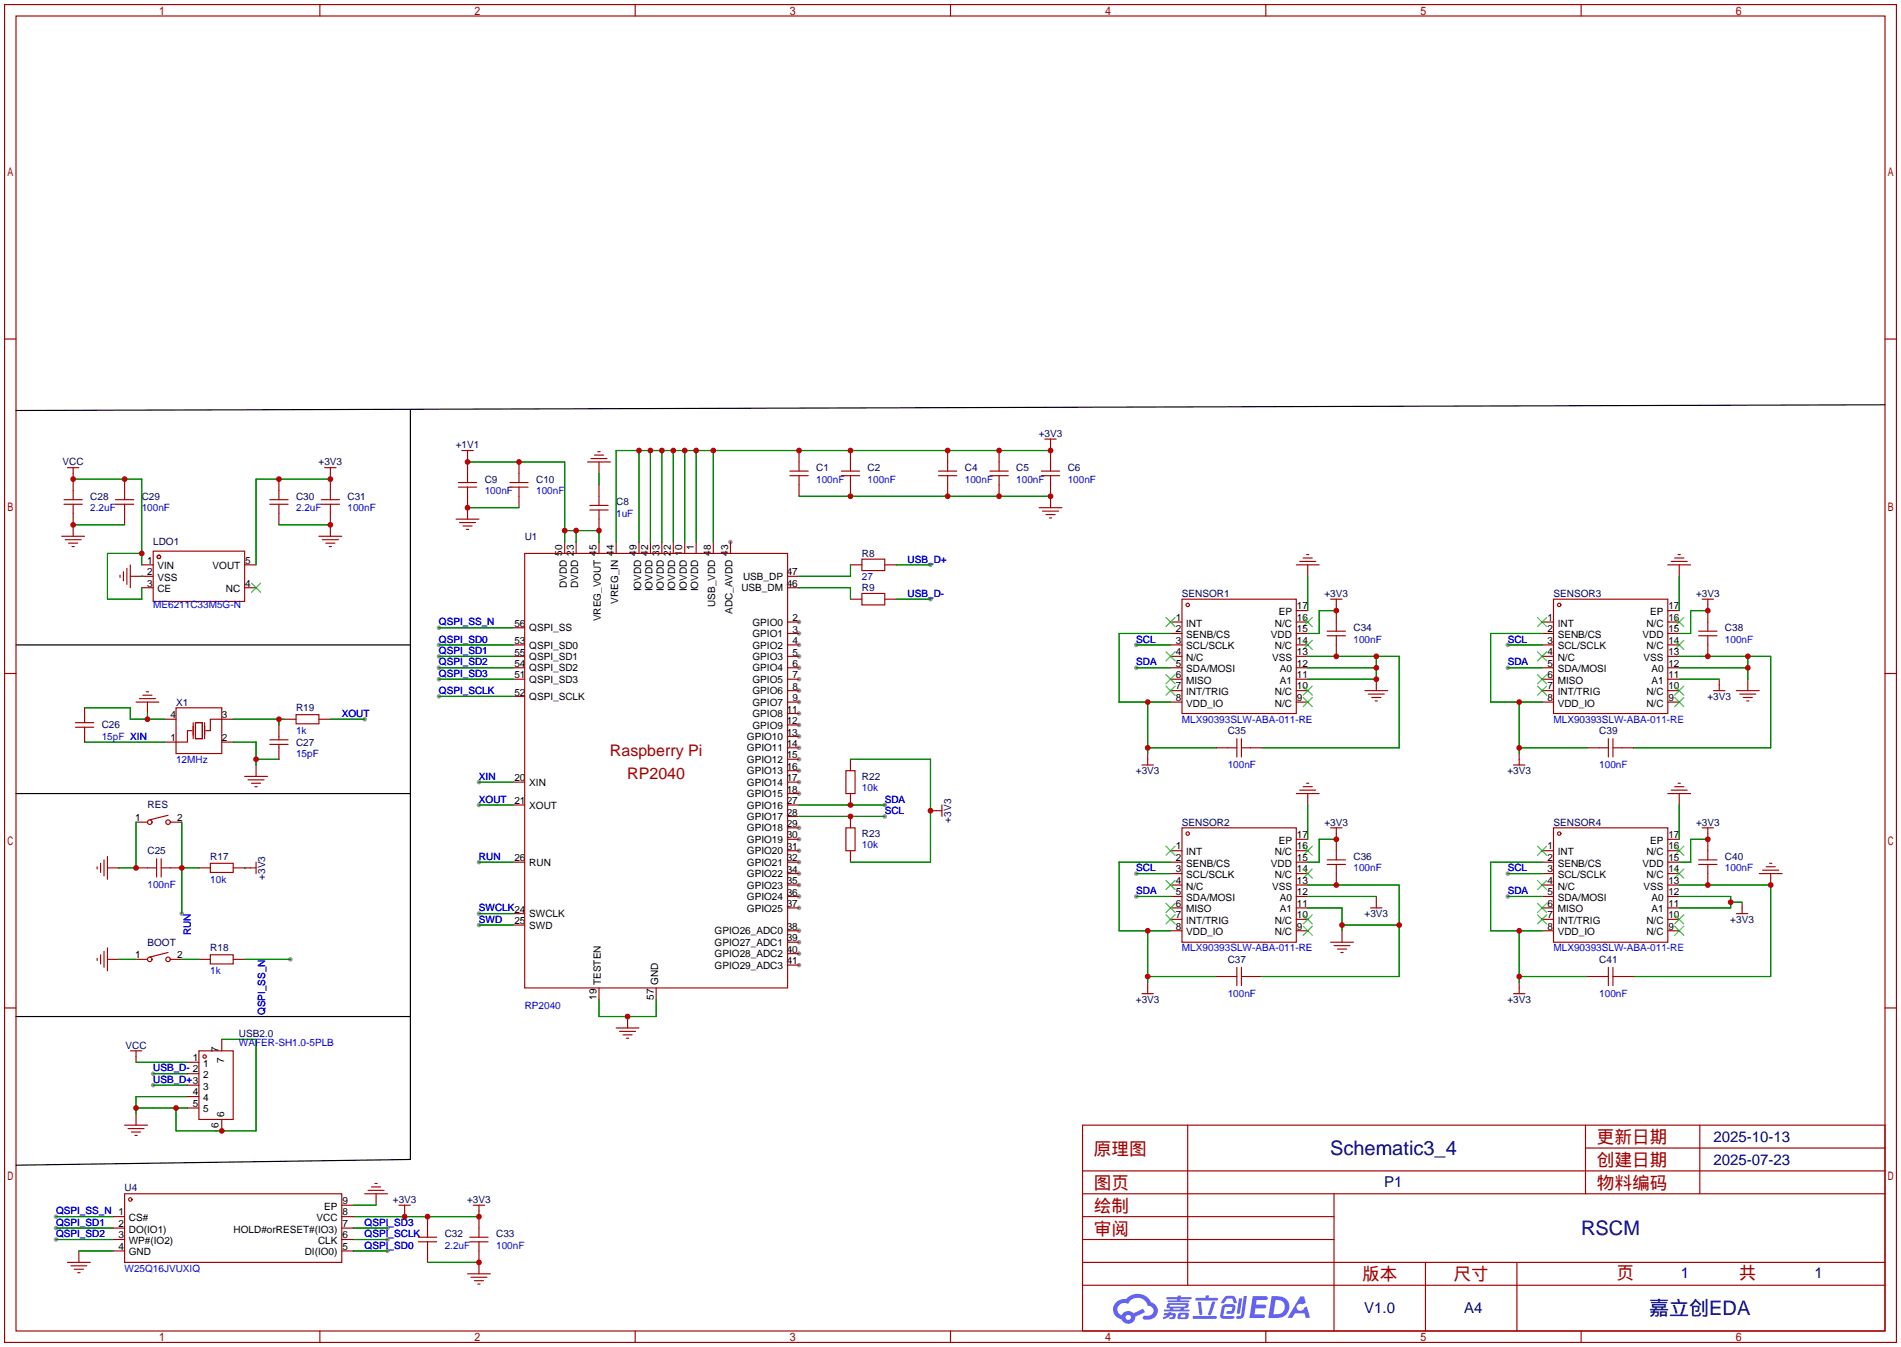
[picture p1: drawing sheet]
<svg xmlns="http://www.w3.org/2000/svg" width="422mm" height="299mm" viewBox="0 0 422 299" stroke-linecap="round" stroke-linejoin="round" font-family="sans-serif">
<g fill="#999">
<circle cx="177.5" cy="156" r=".51"/>
<circle cx="177.5" cy="153.4" r=".51"/>
<circle cx="177.5" cy="150.9" r=".51"/>
<circle cx="177.5" cy="148.3" r=".51"/>
<circle cx="177.5" cy="145.8" r=".51"/>
<circle cx="162.3" cy="120.4" r=".51"/>
<circle cx="177.5" cy="214.4" r=".51"/>
<circle cx="177.5" cy="211.8" r=".51"/>
<circle cx="177.5" cy="143.3" r=".51"/>
<circle cx="177.5" cy="209.3" r=".51"/>
<circle cx="177.5" cy="206.8" r=".51"/>
<circle cx="177.5" cy="201.7" r=".51"/>
<circle cx="177.5" cy="199.1" r=".51"/>
<circle cx="177.5" cy="196.6" r=".51"/>
<circle cx="177.5" cy="194.1" r=".51"/>
<circle cx="177.5" cy="191.5" r=".51"/>
<circle cx="177.5" cy="189" r=".51"/>
<circle cx="177.5" cy="186.4" r=".51"/>
<circle cx="177.5" cy="140.7" r=".51"/>
<circle cx="177.5" cy="183.9" r=".51"/>
<circle cx="177.5" cy="138.2" r=".51"/>
<circle cx="177.5" cy="176.3" r=".51"/>
<circle cx="177.5" cy="173.7" r=".51"/>
<circle cx="177.5" cy="171.2" r=".51"/>
<circle cx="177.5" cy="168.7" r=".51"/>
<circle cx="177.5" cy="166.1" r=".51"/>
<circle cx="177.5" cy="163.6" r=".51"/>
<circle cx="177.5" cy="161" r=".51"/>
<circle cx="177.5" cy="158.5" r=".51"/>
<circle cx="206.8" cy="125.5" r=".51"/>
<circle cx="206.8" cy="133.1" r=".51"/>
<circle cx="97.5" cy="139.4" r=".51"/>
<circle cx="97.5" cy="143.3" r=".51"/>
<circle cx="97.5" cy="145.8" r=".51"/>
<circle cx="97.5" cy="148.3" r=".51"/>
<circle cx="97.5" cy="150.9" r=".51"/>
<circle cx="97.5" cy="154.7" r=".51"/>
<circle cx="12.4" cy="270.3" r=".51"/>
<circle cx="12.4" cy="272.8" r=".51"/>
<circle cx="12.4" cy="275.3" r=".51"/>
<circle cx="86.1" cy="275.3" r=".51"/>
<circle cx="86.1" cy="277.9" r=".51"/>
<circle cx="86.1" cy="272.8" r=".51"/>
<circle cx="40.4" cy="202.9" r=".51"/>
<circle cx="64.5" cy="213.1" r=".51"/>
<circle cx="81" cy="159.8" r=".51"/>
<circle cx="106.4" cy="173.7" r=".51"/>
<circle cx="106.4" cy="178.8" r=".51"/>
<circle cx="106.4" cy="191.5" r=".51"/>
<circle cx="34" cy="238.5" r=".51"/>
<circle cx="34" cy="241" r=".51"/>
<circle cx="196.6" cy="178.8" r=".51"/>
<circle cx="106.4" cy="202.9" r=".51"/>
<circle cx="106.4" cy="205.5" r=".51"/>
<circle cx="252.5" cy="148.3" r=".51"/>
<circle cx="252.5" cy="143.3" r=".51"/>
<circle cx="196.6" cy="181.4" r=".51"/>
<circle cx="252.5" cy="199.1" r=".51"/>
<circle cx="252.5" cy="194.1" r=".51"/>
<circle cx="335" cy="148.3" r=".51"/>
<circle cx="335" cy="143.3" r=".51"/>
<circle cx="335" cy="199.1" r=".51"/>
<circle cx="335" cy="194.1" r=".51"/>
</g>
<g fill="none" stroke="#a10000" stroke-width=".25">
<path d="M1 1h420.4v297.2h-420.4zM3.6 3.6h415.2v292.1h-415.2zM71.1 1v2.6M141.1 1v2.6M211.2 1v2.6M281.3 1v2.6M351.3 1v2.6M1 75.3h2.6M418.8 75.3h2.6M1 149.6h2.6M418.8 149.6h2.6M1 223.9h2.6"/>
<path d="M418.8 223.9h2.6M240.5 249.9h178.3v45.8h-178.3zM263.9 249.9v35.6M352.3 249.9v15.3M352.3 255h66.5M377.7 249.9v15.3M240.5 270.3h55.9M240.5 265.2h178.3M240.5 275.3h55.9M240.5 260.1h178.3M296.4 265.2v30.5M71.1 295.7v2.5"/>
<path d="M141.1 295.7v2.5M211.2 295.7v2.5M240.5 285.5h178.3M240.5 280.4h178.3M281.3 295.7v2.5M316.7 280.4v15.3M337.1 280.4v15.3M351.3 295.7v2.5"/>
</g>
<g fill="#5487ff">
<path d="M278.4 287.9h2.6a.48 .48 0 0 1 .7 .4 .48 .48 0 0 1-.7 .5h-1.8l-.1 1h1.9a.43 .43 0 0 1 .4 .5 .43 .43 0 0 1-.5 .3h-1.9l-.2 1.3h1.6a.45 .45 0 0 1 .6 .2 .45 .45 0 0 1-.1 .6l-3.3 .1z"/>
<path d="M288.9 288h.9l.4 1.4-.8 .4a.84 .84 0 0 0-1.2 .2 .84 .84 0 0 0 .3 1.2 .84 .84 0 0 0 1.2-.4l.1-.3 .6-.3 .7 2.5h-1l-.3-1h-2l-.6 1h-1.1z"/>
<path d="M275.3 288.4h.7l-.5 3.2a.36 .36 0 0 1-.3 .3 .36 .36 0 0 1-.4-.4z"/>
<path d="M276.4 287.9h.7l-.6 4.3a1.13 1.13 0 0 1-1.8 .6l.2-.4 .7-.1 .2-.2z"/>
<path d="M272.1 288.2l.6-.4h1a.77 .77 0 0 1 .8 .6l.3 .9-.1 .2h-.6l-.2-.9-.3-.1h-.9l-.7 1-.7-.1z"/>
<path d="M271.6 290l.6-.3h1.7a.81 .81 0 0 1 .6 .5 .81 .81 0 0 1-.1 .9 .81 .81 0 0 1-.9 .8h-.7a.32 .32 0 0 1-.3-.4 .32 .32 0 0 1 .4-.3h.7l.2-.9-1.6 .1-.4 1.9h2.2a.32 .32 0 0 1 .3 .4 .32 .32 0 0 1-.4 .3l-2.2-.1-.5-.3-.1-.5z"/>
<path d="M265.1 292.3h5a.33 .33 0 0 1 .3 .4 .33 .33 0 0 1-.4 .3h-4.8l-.2-.2z"/>
<path d="M269.3 289.1h.8l-.7 2a.98 .98 0 0 1-.7 1.1l-.3-.3z"/>
<path d="M266.2 289.2h.7l.3 2.6a.34 .34 0 0 1-.3 .3 .34 .34 0 0 1-.4-.2z"/>
<path d="M265.7 288.3h2.1l.3-.6h.5l-.1 .6h1.8a.32 .32 0 0 1 .4 .3 .32 .32 0 0 1-.4 .3h-4.5l-.2-.1z"/>
<path d="M258.7 291.7h.9l.1-.2h.6v.2h.8l.2 .2-.2 .9-1.3 .2v-.4h.7l.1-.4a.68 .68 0 0 0-1 .4l-1.1 .4-.2-.4 1-.4h-.7z"/>
<path d="M259.2 288.1h2.4l.1-.3h.7v.3h2.1l.3 .3-.3 .2h-2.2v.3h1.8l.2 .2-.2 .2h-4.6v-.4h2v-.3h-2.2l-.2-.1z"/>
<path d="M282.6 287.9l-.8 4.9h1.7a2.5 2.5 0 0 0 3-2.5 2.5 2.5 0 0 0-3.1-2.4zM283.4 288.8a1.61 1.61 0 0 1 2.1 1.4 1.61 1.61 0 0 1-1.8 1.7h-.7z"/>
<path d="M259.4 289.7l-.2 .7 .7 .2 .1 .3h-1.3l.1 .4h5.3l.3-.2-.2-.2h-1.2l.2-.3a.7 .7 0 0 0 .8-.2 .7 .7 0 0 0 0-.9h-4.2zM260 289.9l3.4 .1-.2 .2h-3.2zM260.7 290.6h1.7l-.2 .3h-1.4z"/>
<path d="M261.8 291.8a1.05 1.05 0 0 0 0 1.2 2.91 2.91 0 0 0 2.2-.2 .98 .98 0 0 0 0-1.2h-1.7zM262.4 292.1l.9-.1 .1 .4-.3 .2h-.8z"/>
<path d="M248.1 289.2a2.23 2.23 0 0 0-.7 2.3 2.23 2.23 0 0 0 1.8 1.6 1.58 1.58 0 0 0 1.8 .9 1.58 1.58 0 0 0 1.3-1.5l2.2-1-.5-.8-2.1 1a1.65 1.65 0 0 0-2.7 .5 1.47 1.47 0 0 1-.7-2.1 1.47 1.47 0 0 1 2.2-.4 2.3 2.3 0 0 1 2.3-1.4 2.3 2.3 0 0 1 2 1.8 1.12 1.12 0 0 1 1.3 1 1.12 1.12 0 0 1-1.1 1.2h-.7a.45 .45 0 0 0-.6 .3 .45 .45 0 0 0 .4 .6 2.21 2.21 0 0 0 2.3-.6 2.21 2.21 0 0 0 .5-2.3 2.13 2.13 0 0 0-1.3-1 3.3 3.3 0 0 0-5.6-.7l-1.1 .1zM250.1 292.7a.6 .6 0 0 1 1.2 0 .6 .6 0 0 1-1.2 0z"/>
</g>
<g fill="none" stroke="#a10000" stroke-width=".25">
<path d="M232.2 97.5h2.5M233.4 97.5v7.1M13.7 119.1h5.1M14.2 112h4.1M14.2 111h4.1M14.5 119.9h3.5M15 103.9h2.5M16.3 103.9v7.1M16.3 112v7.1M25.7 112h4M25.7 111h4M27.7 106.4v4.6"/>
<path d="M27.7 112v4.6M59.9 112h4.1M59.9 111h4.1M62 106.4v4.6M62 112v4.6M70.9 119.1h5M71.4 112h4M71.4 111h4M71.6 119.9h3.6M72.1 103.9h2.6M73.4 103.9v7.1M73.4 112v7.1"/>
<path d="M101.3 115.3h5.1M101.9 108.2h4M101.9 107.2h4M102.1 116.1h3.6M102.6 100.1h2.6M102.9 116.8h2M103.6 117.6h.5M103.9 100.1v7.1M103.9 108.2v7.1M113.3 108.2h4M113.3 107.2h4M115.3 102.6v4.6"/>
<path d="M115.3 108.2v4.6M130.6 102.6h5M131.1 112.3h4M131.1 113.3h4M131.3 101.9h3.6M132.1 101.1h2M132.8 100.3h.5M133.1 102.6v2.6M133.1 107.7v4.6M133.1 113.3v4.6M175.5 105.7h4.1M175.5 104.6h4.1"/>
<path d="M177.5 100.1v4.5M177.5 105.7v4.5M186.9 105.7h4.1M186.9 104.6h4.1M189 100.1v4.5M189 105.7v4.5M208.5 105.7h4.1M208.5 104.6h4.1M210.6 100.1v4.5M210.6 105.7v4.5M220 105.7h4M220 104.6h4"/>
<path d="M222 100.1v4.5M222 105.7v4.5M230.9 112.8h5.1M231.4 105.7h4.1M231.4 104.6h4.1M231.6 113.5h3.6M232.4 114.3h2M233.2 115.1h.5M233.4 105.7v7.1M15.2 120.6h2.1M16 121.4h.5M26.7 127.8v.5"/>
<path d="M27.4 127v2M28.2 126.2v3.6M29 128h5M29 125.5v5.1M31.5 130.6h2.5M31.5 125.5h2.5M34 122.4h20.4v11.2h-20.4zM54.4 130.6h2.5M54.4 125.5h2.5M72.4 120.6h2M73.2 121.4h.5M114 139.4h2.6"/>
<path d="M116.6 122.9h58.4v96.6h-58.4zM125.5 120.4v2.5M128 120.4v2.5M133.1 120.4v2.5M136.9 120.4v2.5M142 120.4v2.5M144.5 120.4v2.5M147.1 120.4v2.5M149.6 120.4v2.5M152.1 120.4v2.5M154.7 120.4v2.5M158.5 120.4v2.5"/>
<path d="M162.3 120.4v2.5M175 128h2.5M175 130.6h2.5M175 138.2h2.5M189 125.5h2.5M189 133.1h2.5M191.5 124.2h5.1v2.5h-5.1zM191.5 131.8h5.1v2.6h-5.1zM196.6 125.5h2.5M196.6 133.1h2.5M260.1 138.2h2.5M262.6 133.1h25.4v25.4h-25.4z"/>
<path d="M288 138.2h2.6M288 125.5h5.1M288 135.6h2.6M288.8 124.7h3.6M289.6 124h2M290.3 123.2h.5M290.6 125.5v2.5M295.7 133.1h2.5M296.9 133.1v7.1M342.6 138.2h2.6M345.2 133.1h25.4v25.4h-25.4zM370.6 138.2h2.5"/>
<path d="M370.6 125.5h5.1M370.6 135.6h2.5M371.3 124.7h3.6M372.1 124h2M372.9 123.2h.5M373.1 125.5v2.5M378.2 133.1h2.5M379.5 133.1v7.1M18.8 157.2v3.3M30.2 156h5.1M31 155.2h3.5M31.7 154.4h2.1"/>
<path d="M32.5 153.7h.5M32.8 156v2.5M36.6 159.8h2.5M39.1 157.2h10.2v10.2h-10.2zM51.8 159.8h-5.1v2.5h-1M63.2 159.8h2.6M65.8 158.7h5.1v2.1h-5.1zM70.9 159.8h2.5M114 150.9h2.6M114 148.3h2.6M114 145.8h2.6M114 143.3h2.6"/>
<path d="M114 154.7h2.6M175 156h2.5M175 153.4h2.5M175 150.9h2.5M175 148.3h2.5M175 145.8h2.5M175 143.3h2.5M175 140.7h2.5M175 158.5h2.5M260.1 156h2.5M260.1 153.4h2.5M260.1 150.9h2.5"/>
<path d="M260.1 148.3h2.5M260.1 145.8h2.5M260.1 143.3h2.5M260.1 140.7h2.5M288 156h2.6M288 153.4h2.6M288 150.9h2.6M288 148.3h2.6M288 145.8h2.6M288 143.3h2.6M288 140.7h2.6M294.9 141.2h4.1"/>
<path d="M294.9 140.2h4.1M296.9 141.2v4.6M303.3 153.4h5.1M304 154.2h3.6M304.8 154.9h2M305.6 155.7h.5M305.8 150.9v2.5M342.6 156h2.6M342.6 153.4h2.6M342.6 150.9h2.6M342.6 148.3h2.6M342.6 145.8h2.6"/>
<path d="M342.6 143.3h2.6M342.6 140.7h2.6M370.6 156h2.5M370.6 153.4h2.5M370.6 150.9h2.5M370.6 148.3h2.5M370.6 145.8h2.5M370.6 143.3h2.5M370.6 140.7h2.5M377.4 141.2h4.1M377.4 140.2h4.1M379.5 141.2v4.6"/>
<path d="M380.7 153.4h2.6M382 150.9v2.5M385.8 153.4h5.1M386.6 154.2h3.5M387.3 154.9h2.1M388.1 155.7h.5M388.4 150.9v2.5M16.8 161.5h4M16.8 160.5h4M18.8 161.5v3.3M42.7 162.3h-1v2.5h-5.1M42.9 160.5v3.6"/>
<path d="M43.4 160.5h1.6v3.6h-1.6zM45.5 160.5v3.6M49.3 164.8h2.5M54.4 172.5h5M55.1 173.2h3.6M55.9 174h2M56.6 174.8h.5M56.9 169.9v2.6M59.9 165.4h4.1M59.9 164.3h4.1M62 161v3.3M62 165.4v3.3"/>
<path d="M114 178.8h2.6M114 173.7h2.6M175 178.8h2.5M175 173.7h2.5M175 176.3h2.5M175 171.2h2.5M175 168.7h2.5M175 166.1h2.5M175 163.6h2.5M175 161h2.5M188 171.2h2v5.1h-2zM189 168.7v2.5"/>
<path d="M189 176.3v2.5M209.3 178.8v2.6M253.7 169.9h2.6M255 167.4v2.5M270.3 166.1h4.5M274.8 164.1v4M275.8 166.1h4.6M275.8 164.1v4M288 176.3h5.1M288.8 175.5h3.6M289.6 174.8h2M290.3 174h.5"/>
<path d="M290.6 176.3v2.5M336.3 169.9h2.5M337.6 167.4v2.5M352.8 166.1h4.6M357.4 164.1v4M358.4 166.1h4.6M358.4 164.1v4M370.6 176.3h5.1M371.3 175.5h3.6M372.1 174.8h2M372.9 174h.5M373.1 176.3v2.5"/>
<path d="M21.6 192.5v.5M22.4 191.8v2M23.1 191v3.6M23.9 192.8h2.5M23.9 190.2v5.1M30.2 182.6h2.6M30.2 192.8h4.6M34.8 190.8v4M35.8 192.8h4.6M35.8 190.8v4M37.3 181.1l-4 1M37.8 182.6h2.6"/>
<path d="M44.2 192.8h2.5M46.7 191.8h5.1v2h-5.1zM51.8 192.8h5.1M56.9 191.5v2.6M114 191.5h2.6M175 199.1h2.5M175 196.6h2.5M175 194.1h2.5M175 191.5h2.5M175 189h2.5M175 186.4h2.5M175 183.9h2.5"/>
<path d="M175 181.4h2.5M188 183.9h2v5.1h-2zM189 181.4v2.5M189 189v2.5M206.8 180.1h2.5M260.1 199.1h2.5M260.1 196.6h2.5M260.1 194.1h2.5M260.1 191.5h2.5M260.1 189h2.5M262.6 183.9h25.4v25.4h-25.4zM288 199.1h2.6"/>
<path d="M288 196.6h2.6M288 194.1h2.6M288 191.5h2.6M288 189h2.6M288 186.4h2.6M294.9 192h4.1M294.9 191h4.1M295.7 183.9h2.5M296.9 183.9v7.1M296.9 192v4.6M305.8 199.1v2.6M342.6 199.1h2.6"/>
<path d="M342.6 196.6h2.6M342.6 194.1h2.6M342.6 191.5h2.6M342.6 189h2.6M345.2 183.9h25.4v25.4h-25.4zM370.6 199.1h2.5M370.6 196.6h2.5M370.6 194.1h2.5M370.6 191.5h2.5M370.6 189h2.5M370.6 186.4h2.5M377.4 192h4.1"/>
<path d="M377.4 191h4.1M378.2 183.9h2.5M379.5 183.9v7.1M379.5 192v4.6M390.9 194.1h5.1M391.7 193.3h3.5M392.4 192.5h2.1M393.2 191.8h.5M393.4 194.1v2.5M21.6 212.9v.5M22.4 212.1v2M23.1 211.3v3.6"/>
<path d="M23.9 213.1h2.5M23.9 210.6v5M30.2 213.1h2.6M37.3 211.6l-4 1M37.8 213.1h2.6M44.2 213.1h2.5M46.7 212.1h5.1v2h-5.1zM51.8 213.1h2.6M114 205.5h2.6M114 202.9h2.6M133.1 219.5v2.5M145.8 219.5v2.5"/>
<path d="M175 214.4h2.5M175 211.8h2.5M175 209.3h2.5M175 206.8h2.5M175 201.7h2.5M255 218.2v2.5M260.1 206.8h2.5M260.1 201.7h2.5M260.1 204.2h2.5M270.3 216.9h4.5M274.8 214.9v4M275.8 214.9v4"/>
<path d="M275.8 216.9h4.6M288 206.8h2.6M288 201.7h2.6M288 204.2h2.6M295.7 209.3h5M296.4 210.1h3.6M297.2 210.8h2M297.9 211.6h.5M298.2 206.8v2.5M304.5 201.7h2.6M337.6 218.2v2.5M342.6 206.8h2.6"/>
<path d="M342.6 201.7h2.6M342.6 204.2h2.6M352.8 216.9h4.6M357.4 214.9v4M358.4 216.9h4.6M358.4 214.9v4M370.6 206.8h2.5M370.6 201.7h2.5M370.6 204.2h2.5M385.8 202.9h2.6M387.1 200.4v2.5M29 233.4h2.5"/>
<path d="M30.2 233.4v2.6M41.7 236h2.5M41.7 238.5h2.5M44.2 233.4h7.6v15.3h-7.6zM49.3 230.9v2.5M136.9 228.3h5.1M137.7 229.1h3.5M138.4 229.9h2.1M139.2 230.6h.5M139.4 225.8v2.5M253.7 220.7h2.6M336.3 220.7h2.5"/>
<path d="M27.7 249.9h5.1M28.4 250.7h3.6M29.2 251.5h2M30 252.2h.5M30.2 247.4v2.5M41.7 241h2.5M41.7 243.6h2.5M41.7 246.1h2.5M49.3 248.7v2.5M17.5 277.9v2.5M25.1 270.3h2.6M25.1 272.8h2.6"/>
<path d="M25.1 275.3h2.6M25.1 277.9h2.6M27.7 265.2h48.2v15.2h-48.2zM75.9 267.7h2.6M75.9 270.3h2.6M75.9 272.8h2.6M75.9 275.3h2.6M75.9 277.9h2.6M81 265.2h5.1M81.8 264.4h3.5M82.5 263.7h2.1M83.3 262.9h.5"/>
<path d="M83.6 265.2v2.5M88.6 267.7h2.6M89.9 267.7v2.6M93 275.8h4M93 274.8h4M95 270.3v4.5M95 275.8v4.6M104.4 275.8h4.1M104.4 274.8h4.1M105.2 267.7h2.5M106.4 267.7v7.1M106.4 275.8v7.2"/>
<path d="M15 280.4h5.1M15.7 281.2h3.6M16.5 281.9h2M17.3 282.7h.5M103.9 283h5.1M104.6 283.7h3.6M105.4 284.5h2M106.2 285.2h.5"/>
<circle cx="35.3" cy="123.7" r=".38"/>
<circle cx="263.9" cy="134.4" r=".38"/>
<circle cx="346.5" cy="134.4" r=".38"/>
<circle cx="33.3" cy="182.6" r=".51"/>
<circle cx="37.3" cy="182.6" r=".51"/>
<circle cx="263.9" cy="185.2" r=".38"/>
<circle cx="346.5" cy="185.2" r=".38"/>
<circle cx="33.3" cy="213.1" r=".51"/>
<circle cx="37.3" cy="213.1" r=".51"/>
<circle cx="45.5" cy="234.7" r=".38"/>
<circle cx="29" cy="266.4" r=".38"/>
</g>
<g fill="none" stroke="#008700" stroke-width=".25">
<path d="M16.3 106.4h15.2v19.1M16.3 116.6h11.4M62 116.6h11.4M73.4 106.4h-16.5v19.1M103.9 102.6h21.6v17.8M103.9 112.8h11.4M125.5 117.9h7.6v2.5M128 117.9v2.5M133.1 105.2v2.5M142 100.1v20.3M144.5 100.1v20.3M147.1 100.1v20.3"/>
<path d="M149.6 100.1v20.3M152.1 100.1v20.3M154.7 100.1v20.3M158.5 100.1v20.3M177.5 110.2h55.9M233.4 100.1h-96.5v20.3M31.5 128h.1M31.5 122.9h-7.6v10.2h7.6v-2.5M97.5 139.4h16.5M177.5 130.6h11.5v2.5M189 125.5v2.5h-11.5M199.1 125.5h7.7"/>
<path d="M199.1 133.1h7.7M290.6 128v7.6M296.9 135.6h-3.8v5.1h-2.5M373.1 128v7.6M379.5 135.6h-3.8v5.1h-2.6M18.8 157.2h10.2v2.6h7.6M32.8 158.5v1.3M51.8 159.8h11.4M62 159.8v1.2M73.4 159.8h7.6M97.5 143.3h16.5M97.5 145.8h16.5"/>
<path d="M97.5 148.3h16.5M97.5 150.9h16.5M97.5 154.7h16.5M252.5 143.3h7.6M252.5 148.3h7.6M255 156v11.4M260.1 140.7h-11.4v15.3h11.4M290.6 145.8h20.3v20.3h-30.5M290.6 148.3h15.2M305.8 145.8v5.1h-15.2M335 143.3h7.6M335 148.3h7.6"/>
<path d="M337.6 156v11.4M342.6 140.7h-11.4v15.3h11.4M373.1 145.8h20.3v20.3h-30.4M373.1 148.3h15.3M373.1 150.9h8.9M388.4 145.8v5.1M18.8 164.8h17.8M51.8 164.8h5.1v5.1M56.9 168.7h5.1M106.4 173.7h7.6M106.4 178.8h7.6M177.5 178.8h19.1"/>
<path d="M189 168.7h17.8v22.8h-17.8M255 166.1h15.3M290.6 178.8v7.6M337.6 166.1h15.2M373.1 178.8v7.6M30.2 182.6v10.2h-3.8M40.4 192.8h3.8M40.4 182.6v20.3M54.4 192.8h.1M106.4 191.5h7.6M177.5 181.4h19.1M252.5 199.1h7.6"/>
<path d="M252.5 194.1h7.6M260.1 191.5h-11.4v15.3h11.4M290.6 196.6h20.3v20.3h-30.5M290.6 199.1h15.2M296.9 186.4h-3.8v5.1h-2.5M335 199.1h7.6M335 194.1h7.6M342.6 191.5h-11.4v15.3h11.4M373.1 199.1h11.5v2.6h-11.5M373.1 196.6h20.3v20.3h-30.4M379.5 186.4h-3.8v5.1h-2.6M26.4 213.1h3.8"/>
<path d="M40.4 213.1h3.8M54.4 213.1h10.1M106.4 202.9h7.6M106.4 205.5h7.6M255 206.8v11.4M255 216.9h15.3M290.6 201.7h7.6v5.1M298.2 205.5h12.7M337.6 216.9h15.2M337.6 206.8v11.4M384.6 200.4h2.5M30.2 236h11.5"/>
<path d="M34 238.5h7.7M49.3 230.9h7.6v20.3h-17.8v-5.1M133.1 222v3.8h12.7v-3.8M30.2 246.1h11.5M34 241h7.7M41.7 243.6h-11.5v3.8M12.4 270.3h12.7M12.4 272.8h12.7M12.4 275.3h12.7M17.5 277.9h7.6M78.5 270.3h27.9M78.5 272.8h7.6"/>
<path d="M78.5 275.3h7.6M78.5 277.9h7.6M78.5 267.7h5.1M95 280.4h11.4"/>
</g>
<g fill="none" stroke="#3c3" stroke-width=".25">
<path d="M55.9 129.5l2 2.1M57.9 129.5l-2 2.1M259.1 137.2l2 2M261.1 137.2l-2 2M289.6 137.2l2 2M291.6 137.2l-2 2M341.6 137.2l2.1 2M343.7 137.2l-2.1 2M372.1 137.2l2 2M374.1 137.2l-2 2M259.1 152.4l2 2M259.1 149.9l2 2"/>
<path d="M259.1 144.8l2 2M261.1 152.4l-2 2M261.1 149.9l-2 2M261.1 144.8l-2 2M289.6 142.2l2 2.1M289.6 152.4l2 2M289.6 154.9l2 2.1M291.6 142.2l-2 2.1M291.6 152.4l-2 2M291.6 154.9l-2 2.1M341.6 152.4l2.1 2M341.6 149.9l2.1 2"/>
<path d="M341.6 144.8l2.1 2M343.7 152.4l-2.1 2M343.7 149.9l-2.1 2M343.7 144.8l-2.1 2M372.1 142.2l2 2.1M372.1 152.4l2 2M372.1 154.9l2 2.1M374.1 142.2l-2 2.1M374.1 152.4l-2 2M374.1 154.9l-2 2.1M259.1 195.6l2 2M259.1 188l2 2"/>
<path d="M261.1 195.6l-2 2M261.1 188l-2 2M289.6 188l2 2M289.6 193l2 2.1M291.6 188l-2 2M291.6 193l-2 2.1M341.6 195.6l2.1 2M341.6 188l2.1 2M343.7 195.6l-2.1 2M343.7 188l-2.1 2M372.1 188l2 2M372.1 193l2 2.1"/>
<path d="M374.1 188l-2 2M374.1 193l-2 2.1M259.1 203.2l2 2M259.1 200.7l2 2M261.1 203.2l-2 2M261.1 200.7l-2 2M289.6 203.2l2 2M289.6 205.7l2 2.1M291.6 203.2l-2 2M291.6 205.7l-2 2.1M341.6 203.2l2.1 2M341.6 200.7l2.1 2"/>
<path d="M343.7 203.2l-2.1 2M343.7 200.7l-2.1 2M372.1 203.2l2 2M372.1 205.7l2 2.1M374.1 203.2l-2 2M374.1 205.7l-2 2.1"/>
</g>
<path d="M91.2 91.2v166.4l-87.6 1.2M418.8 89.9l-415.2 1.3M3.6 143.3h87.6M3.6 176.3h87.6M3.6 225.8h87.6" fill="none" stroke="#000" stroke-width=".25"/>
<g fill="#c00">
<circle cx="139.4" cy="225.8" r=".63"/>
<circle cx="189" cy="110.2" r=".63"/>
<circle cx="222" cy="110.2" r=".63"/>
<circle cx="210.6" cy="110.2" r=".63"/>
<circle cx="233.4" cy="110.2" r=".63"/>
<circle cx="115.3" cy="102.6" r=".63"/>
<circle cx="103.9" cy="102.6" r=".63"/>
<circle cx="125.5" cy="117.9" r=".63"/>
<circle cx="128" cy="117.9" r=".63"/>
<circle cx="133.1" cy="117.9" r=".63"/>
<circle cx="89.9" cy="270.3" r=".63"/>
<circle cx="95" cy="270.3" r=".63"/>
<circle cx="106.4" cy="270.3" r=".63"/>
<circle cx="30.2" cy="192.8" r=".63"/>
<circle cx="40.4" cy="192.8" r=".63"/>
<circle cx="62" cy="159.8" r=".63"/>
<circle cx="32.8" cy="159.8" r=".63"/>
<circle cx="56.9" cy="168.7" r=".63"/>
<circle cx="16.3" cy="106.4" r=".63"/>
<circle cx="27.7" cy="106.4" r=".63"/>
<circle cx="31.5" cy="122.9" r=".63"/>
<circle cx="16.3" cy="116.6" r=".63"/>
<circle cx="73.4" cy="106.4" r=".63"/>
<circle cx="62" cy="106.4" r=".63"/>
<circle cx="73.4" cy="116.6" r=".63"/>
<circle cx="106.4" cy="280.4" r=".63"/>
<circle cx="30.2" cy="246.1" r=".63"/>
<circle cx="39.1" cy="246.1" r=".63"/>
<circle cx="49.3" cy="251.2" r=".63"/>
<circle cx="189" cy="178.8" r=".63"/>
<circle cx="103.9" cy="112.8" r=".63"/>
<circle cx="189" cy="100.1" r=".63"/>
<circle cx="177.5" cy="100.1" r=".63"/>
<circle cx="222" cy="100.1" r=".63"/>
<circle cx="210.6" cy="100.1" r=".63"/>
<circle cx="233.4" cy="100.1" r=".63"/>
<circle cx="158.5" cy="100.1" r=".63"/>
<circle cx="154.7" cy="100.1" r=".63"/>
<circle cx="152.1" cy="100.1" r=".63"/>
<circle cx="149.6" cy="100.1" r=".63"/>
<circle cx="147.1" cy="100.1" r=".63"/>
<circle cx="144.5" cy="100.1" r=".63"/>
<circle cx="142" cy="100.1" r=".63"/>
<circle cx="305.8" cy="150.9" r=".63"/>
<circle cx="305.8" cy="148.3" r=".63"/>
<circle cx="305.8" cy="145.8" r=".63"/>
<circle cx="296.9" cy="145.8" r=".63"/>
<circle cx="189" cy="181.4" r=".63"/>
<circle cx="206.8" cy="180.1" r=".63"/>
<circle cx="255" cy="156" r=".63"/>
<circle cx="255" cy="166.1" r=".63"/>
<circle cx="296.9" cy="135.6" r=".63"/>
<circle cx="255" cy="206.8" r=".63"/>
<circle cx="255" cy="216.9" r=".63"/>
<circle cx="296.9" cy="186.4" r=".63"/>
<circle cx="388.4" cy="148.3" r=".63"/>
<circle cx="388.4" cy="145.8" r=".63"/>
<circle cx="379.5" cy="145.8" r=".63"/>
<circle cx="337.6" cy="156" r=".63"/>
<circle cx="337.6" cy="166.1" r=".63"/>
<circle cx="379.5" cy="135.6" r=".63"/>
<circle cx="379.5" cy="196.6" r=".63"/>
<circle cx="393.4" cy="196.6" r=".63"/>
<circle cx="337.6" cy="206.8" r=".63"/>
<circle cx="337.6" cy="216.9" r=".63"/>
<circle cx="379.5" cy="186.4" r=".63"/>
<circle cx="298.2" cy="205.5" r=".63"/>
<circle cx="310.9" cy="205.5" r=".63"/>
<circle cx="296.9" cy="196.6" r=".63"/>
<circle cx="384.6" cy="200.4" r=".63"/>
</g>
<g font-size="4.4" fill="#000080">
<text x="295.5" y="256.5">Schematic3_4</text>
<text x="351.3" y="274.3">RSCM</text>
<text x="366.5" y="292.1">嘉立创EDA</text>
</g>
<g font-size="3.9" fill="#a00000">
<text x="243.1" y="256.5">原理图</text>
<text x="354.8" y="253.9">更新日期</text>
<text x="354.8" y="259">创建日期</text>
<text x="243.1" y="269.2">绘制</text>
<text x="243.1" y="264.1">图页</text>
<text x="354.8" y="264.1">物料编码</text>
<text x="243.1" y="274.3">审阅</text>
<text x="302.7" y="284.4">版本</text>
<text x="323" y="284.4">尺寸</text>
<text x="359.2" y="284.2">页</text>
<text x="386.3" y="284.2">共</text>
</g>
<g font-size="3.5" fill="#a00000">
<text x="135.5" y="168">Raspberry Pi</text>
<text x="139.4" y="173.1">RP2040</text>
</g>
<g font-size="3.3" fill="#000080">
<text x="380.7" y="253.6">2025-10-13</text>
<text x="307.6" y="263.8">P1</text>
<text x="380.7" y="258.7">2025-07-23</text>
<text x="373.5" y="283.8">1</text>
<text x="403.2" y="283.8">1</text>
<text x="303.1" y="291.7">V1.0</text>
<text x="325.4" y="291.7">A4</text>
</g>
<g font-size="2.2" fill="#000080">
<text x="101.3" y="99.6">+1V1</text>
<text x="230.8" y="97">+3V3</text>
<text x="13.9" y="103.4">VCC</text>
<text x="70.8" y="103.4">+3V3</text>
<text x="107.7" y="107.2">C9</text>
<text x="119.1" y="107.2">C10</text>
<text x="181.4" y="104.6">C1</text>
<text x="192.8" y="104.6">C2</text>
<text x="214.4" y="104.6">C4</text>
<text x="225.8" y="104.6">C5</text>
<text x="237.2" y="104.6">C6</text>
<text x="20.1" y="111">C28</text>
<text x="31.5" y="111">C29</text>
<text x="65.8" y="111">C30</text>
<text x="77.2" y="111">C31</text>
<text x="136.9" y="112.3">C8</text>
<text x="116.6" y="119.9">U1</text>
<text x="34" y="121.2">LDO1</text>
<text x="191.5" y="123.7">R8</text>
<text x="191.5" y="131.3">R9</text>
<text x="262.6" y="132.6">SENSOR1</text>
<text x="294.3" y="132.6">+3V3</text>
<text x="345.2" y="132.6">SENSOR3</text>
<text x="376.9" y="132.6">+3V3</text>
<text x="300.7" y="140.2">C34</text>
<text x="383.3" y="140.2">C38</text>
<text x="379.4" y="155.4">+3V3</text>
<text x="22.6" y="161.8">C26</text>
<text x="39.1" y="156.7">X1</text>
<text x="65.8" y="158">R19</text>
<text x="65.8" y="165.6">C27</text>
<text x="272.8" y="163.1">C35</text>
<text x="355.3" y="163.1">C39</text>
<text x="191.5" y="173.2">R22</text>
<text x="252.4" y="172">+3V3</text>
<text x="334.9" y="172">+3V3</text>
<text x="32.8" y="179.6">RES</text>
<text x="191.5" y="185.9">R23</text>
<text x="211.3" y="182.7" transform="rotate(-90 211.3 182.7)">+3V3</text>
<text x="262.6" y="183.4">SENSOR2</text>
<text x="294.3" y="183.4">+3V3</text>
<text x="345.2" y="183.4">SENSOR4</text>
<text x="376.9" y="183.4">+3V3</text>
<text x="32.8" y="189.7">C25</text>
<text x="46.7" y="191">R17</text>
<text x="300.7" y="191">C36</text>
<text x="383.3" y="191">C40</text>
<text x="58.9" y="195.4" transform="rotate(-90 58.9 195.4)">+3V3</text>
<text x="303.2" y="203.7">+3V3</text>
<text x="384.5" y="205">+3V3</text>
<text x="32.8" y="210.1">BOOT</text>
<text x="46.7" y="211.3">R18</text>
<text x="272.8" y="213.9">C37</text>
<text x="355.3" y="213.9">C41</text>
<text x="252.4" y="222.8">+3V3</text>
<text x="334.9" y="222.8">+3V3</text>
<text x="27.9" y="232.9">VCC</text>
<text x="53.1" y="230.4">USB2.0</text>
<text x="27.7" y="264.7">U4</text>
<text x="87.3" y="267.2">+3V3</text>
<text x="103.8" y="267.2">+3V3</text>
<text x="98.8" y="274.8">C32</text>
<text x="110.2" y="274.8">C33</text>
</g>
<g font-size="2.2" fill="#00f">
<text x="181.4" y="107.2">100nF</text>
<text x="192.8" y="107.2">100nF</text>
<text x="214.4" y="107.2">100nF</text>
<text x="225.8" y="107.2">100nF</text>
<text x="237.2" y="107.2">100nF</text>
<text x="20.1" y="113.5">2.2uF</text>
<text x="31.5" y="113.5">100nF</text>
<text x="65.8" y="113.5">2.2uF</text>
<text x="77.2" y="113.5">100nF</text>
<text x="107.7" y="109.7">100nF</text>
<text x="119.1" y="109.7">100nF</text>
<text x="136.9" y="114.8">1uF</text>
<text x="201.7" y="125">USB_D+</text>
<text x="191.5" y="128.8">27</text>
<text x="34" y="135.1">ME6211C33M5G-N</text>
<text x="201.7" y="132.6">USB_D-</text>
<text x="97.5" y="138.9">QSPI_SS_N</text>
<text x="97.5" y="142.7">QSPI_SD0</text>
<text x="252.5" y="142.7">SCL</text>
<text x="300.7" y="142.7">100nF</text>
<text x="335" y="142.7">SCL</text>
<text x="383.3" y="142.7">100nF</text>
<text x="97.5" y="145.3">QSPI_SD1</text>
<text x="97.5" y="147.8">QSPI_SD2</text>
<text x="252.5" y="147.8">SDA</text>
<text x="335" y="147.8">SDA</text>
<text x="97.5" y="150.4">QSPI_SD3</text>
<text x="97.5" y="154.2">QSPI_SCLK</text>
<text x="75.9" y="159.3">XOUT</text>
<text x="262.6" y="160.5">MLX90393SLW-ABA-011-RE</text>
<text x="345.2" y="160.5">MLX90393SLW-ABA-011-RE</text>
<text x="22.6" y="164.3">15pF XIN</text>
<text x="65.8" y="163.1">1k</text>
<text x="39.1" y="169.4">12MHz</text>
<text x="65.8" y="168.1">15pF</text>
<text x="106.4" y="173.2">XIN</text>
<text x="272.8" y="170.7">100nF</text>
<text x="355.3" y="170.7">100nF</text>
<text x="106.4" y="178.3">XOUT</text>
<text x="191.5" y="175.8">10k</text>
<text x="196.6" y="178.3">SDA</text>
<text x="196.6" y="180.8">SCL</text>
<text x="106.4" y="191">RUN</text>
<text x="191.5" y="188.5">10k</text>
<text x="32.8" y="197.4">100nF</text>
<text x="46.7" y="196.1">10k</text>
<text x="252.5" y="193.5">SCL</text>
<text x="300.7" y="193.5">100nF</text>
<text x="335" y="193.5">SCL</text>
<text x="383.3" y="193.5">100nF</text>
<text x="106.4" y="202.4">SWCLK24</text>
<text x="252.5" y="198.6">SDA</text>
<text x="335" y="198.6">SDA</text>
<text x="42.4" y="207.8" transform="rotate(-90 42.4 207.8)">RUN</text>
<text x="106.4" y="205">SWD</text>
<text x="262.6" y="211.3">MLX90393SLW-ABA-011-RE</text>
<text x="345.2" y="211.3">MLX90393SLW-ABA-011-RE</text>
<text x="46.7" y="216.4">1k</text>
<text x="272.8" y="221.5">100nF</text>
<text x="355.3" y="221.5">100nF</text>
<text x="58.9" y="225.5" transform="rotate(-90 58.9 225.5)">QSPI_SS_N</text>
<text x="116.6" y="224">RP2040</text>
<text x="53.1" y="232.4">WAFER-SH1.0-5PLB</text>
<text x="34" y="238">USB_D- 2</text>
<text x="34" y="240.5">USB_D+3</text>
<text x="12.4" y="269.7">QSPI_SS_N 1</text>
<text x="12.4" y="272.3">QSPI_SD1</text>
<text x="12.4" y="274.8">QSPI_SD2</text>
<text x="81" y="274.8">QSPI_SCLK</text>
<text x="81" y="272.3">QSPI_SD3</text>
<text x="81" y="277.4">QSPI_SD0</text>
<text x="98.8" y="277.4">2.2uF</text>
<text x="110.2" y="277.4">100nF</text>
<text x="27.7" y="282.4">W25Q16JVUXIQ</text>
</g>
<g font-size="2.2">
<text x="32.7" y="125.2">1</text>
<text x="54.5" y="125.2">5</text>
<text x="124.9" y="123.5" transform="rotate(-90 124.9 123.5)">50</text>
<text x="127.5" y="123.5" transform="rotate(-90 127.5 123.5)">23</text>
<text x="132.6" y="123.5" transform="rotate(-90 132.6 123.5)">45</text>
<text x="136.4" y="123.5" transform="rotate(-90 136.4 123.5)">44</text>
<text x="141.5" y="123.5" transform="rotate(-90 141.5 123.5)">49</text>
<text x="144" y="123.5" transform="rotate(-90 144 123.5)">42</text>
<text x="146.5" y="123.5" transform="rotate(-90 146.5 123.5)">33</text>
<text x="149.1" y="123.5" transform="rotate(-90 149.1 123.5)">22</text>
<text x="151.6" y="123.5" transform="rotate(-90 151.6 123.5)">10</text>
<text x="154.2" y="122.2" transform="rotate(-90 154.2 122.2)">1</text>
<text x="158" y="123.5" transform="rotate(-90 158 123.5)">48</text>
<text x="161.8" y="123.5" transform="rotate(-90 161.8 123.5)">43</text>
<text x="32.7" y="127.7">2</text>
<text x="32.7" y="130.3">3</text>
<text x="35" y="126.5">VIN</text>
<text x="35" y="129">VSS</text>
<text x="35" y="131.6">CE</text>
<text x="47.2" y="126.5">VOUT</text>
<text x="50.2" y="131.6">NC</text>
<text x="54.5" y="130.3">4</text>
<text x="125.9" y="130.6" transform="rotate(-90 125.9 130.6)">DVDD</text>
<text x="128.5" y="130.6" transform="rotate(-90 128.5 130.6)">DVDD</text>
<text x="142.4" y="131.3" transform="rotate(-90 142.4 131.3)">IOVDD</text>
<text x="145" y="131.3" transform="rotate(-90 145 131.3)">IOVDD</text>
<text x="147.5" y="131.3" transform="rotate(-90 147.5 131.3)">IOVDD</text>
<text x="150.1" y="131.3" transform="rotate(-90 150.1 131.3)">IOVDD</text>
<text x="152.6" y="131.3" transform="rotate(-90 152.6 131.3)">IOVDD</text>
<text x="155.1" y="131.3" transform="rotate(-90 155.1 131.3)">IOVDD</text>
<text x="164.7" y="131.4">USB_DM</text>
<text x="165.1" y="128.8">USB_DP</text>
<text x="174.8" y="127.8">47</text>
<text x="174.8" y="130.4">46</text>
<text x="137.4" y="134.1" transform="rotate(-90 137.4 134.1)">VREG_IN</text>
<text x="158.9" y="134.8" transform="rotate(-90 158.9 134.8)">USB_VDD</text>
<text x="162.8" y="136.4" transform="rotate(-90 162.8 136.4)">ADC_AVDD</text>
<text x="176.1" y="138">2</text>
<text x="261.3" y="137.9">1</text>
<text x="284.1" y="136.6">EP</text>
<text x="288.2" y="135.4">17</text>
<text x="288.2" y="137.9">16</text>
<text x="343.8" y="137.9">1</text>
<text x="366.7" y="136.6">EP</text>
<text x="370.7" y="135.4">17</text>
<text x="370.7" y="137.9">16</text>
<text x="114.3" y="139.3">56</text>
<text x="114.3" y="143.1">53</text>
<text x="117.6" y="140.2">QSPI_SS</text>
<text x="133.5" y="138" transform="rotate(-90 133.5 138)">VREG_VOUT</text>
<text x="167.2" y="141.5">GPIO1</text>
<text x="167.2" y="139">GPIO0</text>
<text x="176.1" y="143.1">4</text>
<text x="176.1" y="140.5">3</text>
<text x="261.3" y="143">3</text>
<text x="261.3" y="140.4">2</text>
<text x="263.6" y="141.7">SENB/CS</text>
<text x="263.6" y="139.2">INT</text>
<text x="282.4" y="141.7">VDD</text>
<text x="283.3" y="139.2">N/C</text>
<text x="288.2" y="140.4">15</text>
<text x="288.2" y="143">14</text>
<text x="343.8" y="143">3</text>
<text x="343.8" y="140.4">2</text>
<text x="346.1" y="141.7">SENB/CS</text>
<text x="346.1" y="139.2">INT</text>
<text x="365" y="141.7">VDD</text>
<text x="365.8" y="139.2">N/C</text>
<text x="370.7" y="140.4">15</text>
<text x="370.7" y="143">14</text>
<text x="114.3" y="145.6">55</text>
<text x="114.3" y="148.2">54</text>
<text x="117.6" y="146.6">QSPI_SD1</text>
<text x="117.6" y="149.1">QSPI_SD2</text>
<text x="117.6" y="144.1">QSPI_SD0</text>
<text x="167.2" y="149.1">GPIO4</text>
<text x="167.2" y="146.6">GPIO3</text>
<text x="167.2" y="144.1">GPIO2</text>
<text x="176.1" y="148.2">6</text>
<text x="176.1" y="145.6">5</text>
<text x="261.3" y="148.1">5</text>
<text x="261.3" y="145.5">4</text>
<text x="263.6" y="149.3">SDA/MOSI</text>
<text x="263.6" y="146.8">N/C</text>
<text x="263.6" y="144.3">SCL/SCLK</text>
<text x="282.6" y="146.8">VSS</text>
<text x="283.3" y="144.3">N/C</text>
<text x="284.4" y="149.3">A0</text>
<text x="288.2" y="145.5">13</text>
<text x="288.2" y="148.1">12</text>
<text x="343.8" y="148.1">5</text>
<text x="343.8" y="145.5">4</text>
<text x="346.1" y="149.3">SDA/MOSI</text>
<text x="346.1" y="146.8">N/C</text>
<text x="346.1" y="144.3">SCL/SCLK</text>
<text x="365.2" y="146.8">VSS</text>
<text x="365.8" y="144.3">N/C</text>
<text x="366.9" y="149.3">A0</text>
<text x="370.7" y="145.5">13</text>
<text x="370.7" y="148.1">12</text>
<text x="114.3" y="154.5">52</text>
<text x="114.3" y="150.7">51</text>
<text x="117.6" y="155.5">QSPI_SCLK</text>
<text x="117.6" y="151.7">QSPI_SD3</text>
<text x="167.2" y="154.2">GPIO6</text>
<text x="167.2" y="151.7">GPIO5</text>
<text x="176.1" y="155.8">9</text>
<text x="176.1" y="153.2">8</text>
<text x="176.1" y="150.7">7</text>
<text x="261.3" y="155.7">8</text>
<text x="261.3" y="153.1">7</text>
<text x="261.3" y="150.6">6</text>
<text x="263.6" y="154.4">INT/TRIG</text>
<text x="263.6" y="151.9">MISO</text>
<text x="283.3" y="154.4">N/C</text>
<text x="284.4" y="151.9">A1</text>
<text x="288.2" y="150.6">11</text>
<text x="288.2" y="153.1">10</text>
<text x="288.2" y="155.7">9</text>
<text x="343.8" y="155.7">8</text>
<text x="343.8" y="153.1">7</text>
<text x="343.8" y="150.6">6</text>
<text x="346.1" y="154.4">INT/TRIG</text>
<text x="346.1" y="151.9">MISO</text>
<text x="365.8" y="154.4">N/C</text>
<text x="366.9" y="151.9">A1</text>
<text x="370.7" y="150.6">11</text>
<text x="370.7" y="153.1">10</text>
<text x="370.7" y="155.7">9</text>
<text x="37.9" y="159.5">4</text>
<text x="49.3" y="159.5">3</text>
<text x="167.2" y="156.8">GPIO7</text>
<text x="167.2" y="161.8">GPIO9</text>
<text x="167.2" y="159.3">GPIO8</text>
<text x="174.8" y="160.9">12</text>
<text x="174.8" y="158.3">11</text>
<text x="263.6" y="157">VDD_IO</text>
<text x="283.3" y="157">N/C</text>
<text x="346.1" y="157">VDD_IO</text>
<text x="365.8" y="157">N/C</text>
<text x="37.9" y="164.6">1</text>
<text x="49.3" y="164.6">2</text>
<text x="166" y="166.9">GPIO11</text>
<text x="166" y="164.4">GPIO10</text>
<text x="174.8" y="165.9">14</text>
<text x="174.8" y="163.4">13</text>
<text x="114.3" y="173.6">20</text>
<text x="166" y="172">GPIO13</text>
<text x="166" y="169.5">GPIO12</text>
<text x="174.8" y="173.6">17</text>
<text x="174.8" y="171">16</text>
<text x="174.8" y="168.5">15</text>
<text x="114.3" y="178.6">21</text>
<text x="117.6" y="179.6">XOUT</text>
<text x="117.6" y="174.5">XIN</text>
<text x="166" y="179.6">GPIO16</text>
<text x="166" y="177.1">GPIO15</text>
<text x="166" y="174.5">GPIO14</text>
<text x="174.8" y="178.6">27</text>
<text x="174.8" y="176.1">18</text>
<text x="30" y="182.4">1</text>
<text x="39.4" y="182.4">2</text>
<text x="166" y="184.7">GPIO18</text>
<text x="166" y="182.2">GPIO17</text>
<text x="174.8" y="183.7">29</text>
<text x="174.8" y="181.2">28</text>
<text x="114.3" y="191.3">26</text>
<text x="166" y="189.8">GPIO20</text>
<text x="166" y="187.2">GPIO19</text>
<text x="174.8" y="191.3">32</text>
<text x="174.8" y="188.8">31</text>
<text x="174.8" y="186.3">30</text>
<text x="261.3" y="191.2">2</text>
<text x="261.3" y="188.7">1</text>
<text x="263.6" y="190">INT</text>
<text x="283.3" y="190">N/C</text>
<text x="284.1" y="187.4">EP</text>
<text x="288.2" y="186.2">17</text>
<text x="288.2" y="188.7">16</text>
<text x="288.2" y="191.2">15</text>
<text x="343.8" y="191.2">2</text>
<text x="343.8" y="188.7">1</text>
<text x="346.1" y="190">INT</text>
<text x="365.8" y="190">N/C</text>
<text x="366.7" y="187.4">EP</text>
<text x="370.7" y="186.2">17</text>
<text x="370.7" y="188.7">16</text>
<text x="370.7" y="191.2">15</text>
<text x="117.6" y="192.3">RUN</text>
<text x="166" y="197.4">GPIO23</text>
<text x="166" y="194.9">GPIO22</text>
<text x="166" y="192.3">GPIO21</text>
<text x="174.8" y="196.4">35</text>
<text x="174.8" y="193.9">34</text>
<text x="261.3" y="196.3">4</text>
<text x="261.3" y="193.8">3</text>
<text x="263.6" y="197.6">N/C</text>
<text x="263.6" y="195.1">SCL/SCLK</text>
<text x="263.6" y="192.5">SENB/CS</text>
<text x="282.4" y="192.5">VDD</text>
<text x="282.6" y="197.6">VSS</text>
<text x="283.3" y="195.1">N/C</text>
<text x="288.2" y="193.8">14</text>
<text x="288.2" y="196.3">13</text>
<text x="343.8" y="196.3">4</text>
<text x="343.8" y="193.8">3</text>
<text x="346.1" y="197.6">N/C</text>
<text x="346.1" y="195.1">SCL/SCLK</text>
<text x="346.1" y="192.5">SENB/CS</text>
<text x="365" y="192.5">VDD</text>
<text x="365.2" y="197.6">VSS</text>
<text x="365.8" y="195.1">N/C</text>
<text x="370.7" y="193.8">14</text>
<text x="370.7" y="196.3">13</text>
<text x="117.6" y="203.7">SWCLK</text>
<text x="166" y="202.5">GPIO25</text>
<text x="166" y="199.9">GPIO24</text>
<text x="174.8" y="201.5">37</text>
<text x="174.8" y="199">36</text>
<text x="261.3" y="203.9">7</text>
<text x="261.3" y="201.4">6</text>
<text x="261.3" y="198.9">5</text>
<text x="263.6" y="202.7">MISO</text>
<text x="263.6" y="200.1">SDA/MOSI</text>
<text x="284.4" y="200.1">A0</text>
<text x="284.4" y="202.7">A1</text>
<text x="288.2" y="198.9">12</text>
<text x="288.2" y="201.4">11</text>
<text x="288.2" y="203.9">10</text>
<text x="343.8" y="203.9">7</text>
<text x="343.8" y="201.4">6</text>
<text x="343.8" y="198.9">5</text>
<text x="346.1" y="202.7">MISO</text>
<text x="346.1" y="200.1">SDA/MOSI</text>
<text x="366.9" y="200.1">A0</text>
<text x="366.9" y="202.7">A1</text>
<text x="370.7" y="198.9">12</text>
<text x="370.7" y="201.4">11</text>
<text x="370.7" y="203.9">10</text>
<text x="114.3" y="205.3">25</text>
<text x="117.6" y="206.3">SWD</text>
<text x="158.8" y="207.6">GPIO26_ADC0</text>
<text x="174.8" y="209.1">39</text>
<text x="174.8" y="206.6">38</text>
<text x="261.3" y="206.5">8</text>
<text x="263.6" y="207.8">VDD_IO</text>
<text x="263.6" y="205.2">INT/TRIG</text>
<text x="283.3" y="205.2">N/C</text>
<text x="283.3" y="207.8">N/C</text>
<text x="288.2" y="206.5">9</text>
<text x="343.8" y="206.5">8</text>
<text x="346.1" y="207.8">VDD_IO</text>
<text x="346.1" y="205.2">INT/TRIG</text>
<text x="365.8" y="205.2">N/C</text>
<text x="365.8" y="207.8">N/C</text>
<text x="370.7" y="206.5">9</text>
<text x="30" y="212.8">1</text>
<text x="39.4" y="212.8">2</text>
<text x="158.8" y="215.2">GPIO29_ADC3</text>
<text x="158.8" y="212.6">GPIO28_ADC2</text>
<text x="158.8" y="210.1">GPIO27_ADC1</text>
<text x="174.8" y="214.2">41</text>
<text x="174.8" y="211.7">40</text>
<text x="133.5" y="218.8" transform="rotate(-90 133.5 218.8)">TESTEN</text>
<text x="146.2" y="218.8" transform="rotate(-90 146.2 218.8)">GND</text>
<text x="132.6" y="222.1" transform="rotate(-90 132.6 222.1)">19</text>
<text x="145.3" y="222.1" transform="rotate(-90 145.3 222.1)">57</text>
<text x="48.5" y="233.8" transform="rotate(-90 48.5 233.8)">7</text>
<text x="42.8" y="235.7">1</text>
<text x="45.1" y="237">1</text>
<text x="45.1" y="239.5">2</text>
<text x="49.8" y="236.1" transform="rotate(-90 49.8 236.1)">7</text>
<text x="42.8" y="243.3">4</text>
<text x="42.8" y="245.9">5</text>
<text x="45.1" y="242">3</text>
<text x="45.1" y="244.6">4</text>
<text x="45.1" y="247.1">5</text>
<text x="48.5" y="250.5" transform="rotate(-90 48.5 250.5)">6</text>
<text x="49.8" y="248.2" transform="rotate(-90 49.8 248.2)">6</text>
<text x="72" y="268.7">EP</text>
<text x="76.1" y="270">8</text>
<text x="76.1" y="267.4">9</text>
<text x="26.3" y="272.5">2</text>
<text x="26.3" y="275.1">3</text>
<text x="28.6" y="271.3">CS#</text>
<text x="28.6" y="273.8">DO(IO1)</text>
<text x="51.9" y="273.8">HOLD#orRESET#(IO3)</text>
<text x="70.3" y="271.3">VCC</text>
<text x="76.1" y="275.1">6</text>
<text x="76.1" y="272.5">7</text>
<text x="26.3" y="277.6">4</text>
<text x="28.6" y="276.3">WP#(IO2)</text>
<text x="28.6" y="278.9">GND</text>
<text x="67.7" y="278.9">DI(IO0)</text>
<text x="70.7" y="276.3">CLK</text>
<text x="76.1" y="277.6">5</text>
</g>
</svg>
